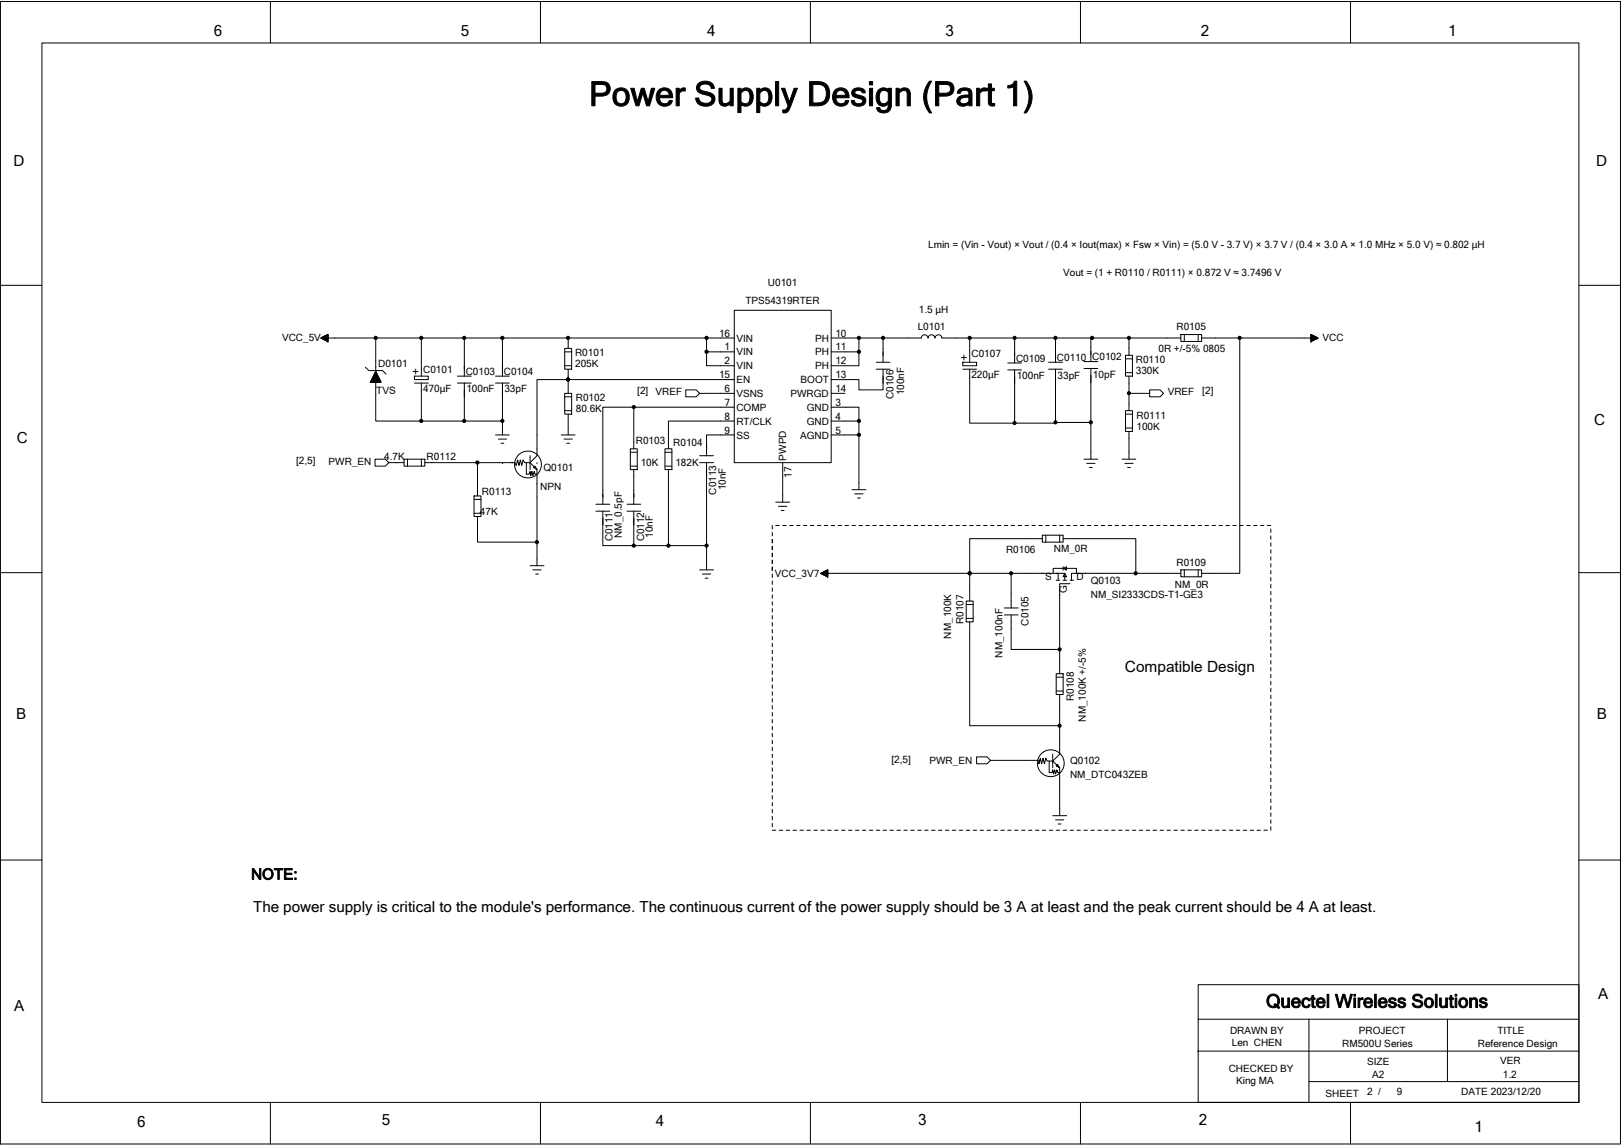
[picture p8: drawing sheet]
<svg xmlns="http://www.w3.org/2000/svg" width="297mm" height="210mm" viewBox="0 0 297 210" stroke-linecap="round" stroke-linejoin="round" font-family="sans-serif">
<g fill="none" stroke="#000" stroke-width=".18">
<path d="M.1 .3h296.8v209.3h-296.8zM7.7 7.9h281.6v194.1h-281.6zM49.5 .3v7.6M99 .3v7.6M148.5 .3v7.6M198 .3v7.6M247.5 .3v7.6M.1 52.3h7.6M134.6 56.9h17.7v27.9h-17.7zM289.3 52.3h7.6M58.8 62h1.3M58.8 61.9v.1"/>
<path d="M58.9 61.9h1.2M58.9 61.9v.1h1.2M59 61.8v.2M59.1 61.8v.3M59.1 62.1h1M59.2 61.7v.4M59.2 61.7h.9M59.2 61.7v.5h.9M59.3 61.7h.8M59.3 61.7v.5h.8M59.4 61.7h.7M59.4 61.6v.6"/>
<path d="M59.5 61.6v.7M59.6 61.6v.7h.5M59.6 61.6h.5M59.6 61.5v.8M59.7 61.5v.9h.4M59.7 61.4v1l.4 .1M59.8 61.4h.3M59.8 61.4v1M59.9 61.4v1.1M60 61.3v1.2M60.1 61.3v1.3M60.1 61.8h-1.1l-.1 .2"/>
<path d="M60.1 61.8h-1l-.1 .3h1.1M60.1 61.6h-.6v.7h.6M60.1 61.5h-.4v.9M60.1 61.4h-.2v1.1M60.1 61.3h-.1v1.2h.1M60.1 62.6h.1M60.1 61.3h.1M66.9 67.3l.7 .6h2.5l.6 .6M67.9 70h1.9M67.9 69.8v.3M68 69.8h1.7M68.1 69.6h1.5"/>
<path d="M68.1 69.5v.6M68.2 69.4h1.3M68.2 69.2h1.2M68.3 69.1v1M68.3 69.1h1M68.4 68.9h.9M68.5 68.7v1.4M68.5 68.7h.7M68.6 68.5h.5M68.6 68.4v1.7M68.7 68.3h.3M68.8 68.2h.1"/>
<path d="M68.8 68v2.1M68.9 61.9h-10.1l1.3 .7v-1.3l-1.3 .6M68.9 68l.9 2.1h-2zM68.9 70.1v7.1h16.2M69 68.3v1.8M69.2 68.7v1.4M69.3 69v1.1M69.5 69.4v.7M69.7 69.7v.4M75.9 68.9h2.6v.7h-2.6zM75.9 70.2h2.6M77.2 61.9h-8.3v6.1"/>
<path d="M77.2 61.9h7.9M77.2 61.9v7M77.2 70.2v7M83.8 68.9h2.6M83.8 70.2h2.6M85.1 77.2h7M85.1 70.2v7M90.8 79.7h2.5M90.8 68.9h2.5M90.8 70.2h2.5M92.1 61.9h-7v7M92.1 70.2v9.5"/>
<path d="M102.8 79.7h2.6M103.5 63.8h1.3v3.8h-1.3zM103.5 72.1h1.3v3.8h-1.3zM103.5 64.5h1.3M103.5 67h1.3M103.5 75.2h1.3M103.5 72.7h1.3M104.1 61.9h-12v7M104.1 67.6v4.5M104.1 75.9v3.8M129.5 64.5v2.5h5.1M129.5 61.9v2.6h5.1"/>
<path d="M129.5 61.9h-25.4v1.9M134.6 72.1h-6.4l-.6 .6h-1.9v-1.3h1.9l.6 .7M134.6 79.7h-5.1v3.8M134.6 77.2h-12.1v5M134.6 69.6h-36.2v13.9l-1.3 1.3M134.6 61.9h-5.1M134.6 74.6h-18.5M152.3 74.6h5.1v2.6M152.3 77.2h5.1v2.5h-5.1M152.3 61.9h5.1M152.3 72.1h2.6M157.4 61.9h11.4"/>
<path d="M157.4 64.5v2.5h-5.1M157.4 61.9v2.6h-5.1M157.4 79.7v10M160.6 66.4h2.5M160.6 67.6h2.5M161.8 61.9v4.5M161.8 67.6v3.8h-4.4v-1.8h-5.1M168.8 61.9h.1M168.8 61.9a.6 .6 0 0 1 .6-.6 .6 .6 0 0 1 .6 .7M170.1 61.9a.6 .6 0 0 1 .6-.6 .6 .6 0 0 1 .6 .7M171.4 61.9a.6 .6 0 0 1 .6-.6 .6 .6 0 0 1 .6 .7M172.6 61.9h13.3"/>
<path d="M176.4 66.4h2.6v.6h-2.6zM176.4 67.6h2.6M177.7 67.6v9.9h8.2M177.7 61.9v4.5M184.7 66.5h2.5M184.7 67.8h2.5M192.1 66.4h2.6M192.1 67.6h2.6M193.4 61.9h6.7h-.2v4.4M193.4 61.9v4.5M193.4 77.4h6.5M193.4 61.9h-7.5v4.6"/>
<path d="M193.4 67.6v9.9h-7.5v-9.7M198.6 66.3h2.6M198.6 67.5h2.6M199.9 67.5v16.6M200.1 61.9h16.3M206.2 65.1h1.3v3.8h-1.3zM206.2 75.2h1.3v3.9h-1.3zM206.2 68.3h1.3M206.2 65.7h1.3M206.2 78.4h1.3M206.2 75.9h1.3M206.9 72.1h3.8v-.7h1.9l.6 .7-.6 .6h-1.9v-.6"/>
<path d="M206.9 68.9v6.3M206.9 61.9v3.2M206.9 79.1v5M216.4 61.3h3.8v1.3h-3.8zM217 61.3v1.3M219.6 61.3v1.3M220.2 61.9h21.3l-1.3-.6v1.3l1.3-.7M227.2 61.9v43.2h-7M240.2 62.6h.1M240.2 61.3h.1M240.2 62.5h.1M240.2 62.3h.5"/>
<path d="M240.2 62.2h.8M240.2 61.7h.9v.4h-.9M240.2 62.1h1.1M240.2 61.9h1.3M240.2 61.8h1.2M240.2 61.8h1.1M240.2 61.7h.9v.4M240.2 61.7h.8v.5M240.2 61.6h.7v.6M240.2 61.6h.5M240.2 61.5h.4M240.2 61.4h.3"/>
<path d="M240.2 61.4h.2v1.1M240.3 61.3v1.2M240.4 61.4v1.1M240.4 61.4v1M240.5 61.4v1M240.5 62.4l-.3 .1M240.6 61.5v.9M240.7 61.5l-.1 .9h-.4M240.7 61.6v.7M240.8 61.6v.7M240.8 61.6v.7h-.6M240.9 61.7v.5h-.7"/>
<path d="M241 61.7v.5M241.2 61.8v.3M241.3 61.8v.2M241.3 61.8v.2h-1.1M241.4 61.9v.1M241.4 61.9l-1.2 .1M241.5 61.9h.1M74 84.1h3.8v1.3h-3.8zM74 84.8h-2.8l-.6 .6h-1.9v-1.3h1.9l.6 .7M74.7 84.1v1.3M77.2 84.1v1.3M86.9 90.9h1.2v3.7h-1.2z"/>
<path d="M86.9 91.5h1.2M86.9 94h1.2M87.5 84.8h-9.7M87.5 94.6v4.7h10.9M90.8 82.2h.1M91.3 80.5h1.5M91.8 81.2h.5M92.1 84.8h.1M93.8 84.8h.5l.3 .5 .2-1 .3 1 .3-1 .2 1 .3-1 .2 .5h1M94 84.8h-6.5v6.1M96.5 84.8v2.1h.5l.1-.5 .2 .7 .2-.7 .1 .7M97.1 84.8h.1"/>
<path d="M97.1 83.5v2.5M97.1 84.8l1.3 1.2v17.7M98 85.4l.4 .6-.6-.3zM98.4 84.8h.1M98.4 82.2h.1M98.4 86.9h-.4l-.1-.5-.3 .7M103.4 80.5h1.5M103.9 81.2h.5M109.2 92.4h2.5M109.2 93.7h2.5M110.5 93.7v6.3h5.6M114.9 92.4h2.5"/>
<path d="M114.9 93.7h2.5M115.5 82.2h1.3v3.8h-1.3zM115.5 85.4h1.3M115.5 82.9h1.3M116.1 100h13.4M116.1 82.2v-7.6h-5.6v17.8M116.1 86v6.4M116.1 93.7v6.3M121.9 82.2h1.2v3.8h-1.2zM121.9 85.4h1.2M121.9 82.9h1.2M122.5 86v14"/>
<path d="M128.2 83.5h2.5M128.2 84.8h2.5M129.5 84.8v19.6M141.5 96.3v.6M141.5 97.6v.6M141.5 98.8v.7M142.2 92h2.5M142.2 96.3h.6M142.7 92.8h1.5M143.2 93.5h.5M143.4 96.3h.7M143.4 84.8v7.2"/>
<path d="M144.7 96.3h.6M146 96.3h.6M147.2 96.3h.7M148.5 96.3h.6M149.8 96.3h.6M151 96.3h.7M152.3 96.3h.6M153.6 96.3h.6M154.9 96.3h.6M156.1 89.7h2.6M156.1 96.3h.7M156.6 90.5h1.6"/>
<path d="M157.1 91.2h.5M157.4 96.3h.6M158.7 96.3h.6M159.9 96.3h.7M161.2 96.3h.6M162.5 96.3h.6M163.7 96.3h.7M165 96.3h.6M166.3 96.3h.6M167.5 96.3h.7M168.8 96.3h.6M170.1 96.3h.6"/>
<path d="M171.3 96.3h.7M172.6 96.3h.6M173.9 96.3h.6M175.2 96.3h.6M176.4 96.3h.7M177.7 96.3h.6M179 96.3h.6M180.2 96.3h.7M181.5 96.3h.6M182.8 96.3h.6M184 96.3h.7M185.3 96.3h.6"/>
<path d="M186.6 96.3h.6M187.8 96.3h.7M189.1 96.3h.6M190.4 96.3h.6M191 98.7h-13.3v6.4M191 98.1h3.8v1.2h-3.8zM191.6 98.1v1.2M191.6 96.3h.7M192.9 96.3h.6M194.2 98.1v1.2M194.2 96.3h.6M194.8 98.7h13.3v6.4"/>
<path d="M195.4 96.3h.7M196.7 96.3h.7M198 96.3h.6M198.6 84.1h2.6M199.1 84.9h1.6M199.3 96.3h.6M199.6 85.7h.5M200.5 96.3h.7M201.8 96.3h.6M203.1 96.3h.6M204.3 96.3h.7M205.6 84.1h2.5"/>
<path d="M205.6 96.3h.6M206.1 84.9h1.5M206.6 85.7h.5M206.9 96.3h.6M208.1 96.3h.7M209.4 96.3h.6M210.7 96.3h.6M211.9 96.3h.7M213.2 96.3h.6M214.5 96.3h.6M215.7 96.3h.7M217 96.3h.7"/>
<path d="M218.3 96.3h.6M219.6 96.3h.6M220.8 96.3h.7M222.1 96.3h.6M223.4 96.3h.6M224.6 96.3h.7M225.9 96.3h.6M227.2 96.3h.6M228.4 96.3h.7M229.7 96.3h.7M231 96.3h.6M232.2 96.3h.7"/>
<path d="M232.9 96.9v.7M232.9 98.2v.6M232.9 99.5v.6M.1 104.9h7.6M97.1 103.7h2.6M97.6 104.4h1.6M98.1 105.2h.6M128.2 104.4h2.5M128.7 105.2h1.5M129.2 105.9h.5M141.5 100.1v.6M141.5 101.4v.6"/>
<path d="M141.5 102.6v.7M141.5 103.9v.6M141.5 105.2v.6M141.5 106.4v.7M141.5 107.7v.7M141.5 109v.6M141.5 110.3v.6M141.5 111.5v.7M141.5 112.8v.6M141.5 114.1v.6M141.5 115.3v.7M141.5 116.6v.6"/>
<path d="M141.5 117.9v.6M141.5 119.1v.7M150.4 105.1h1.3M150.4 105v.1M150.5 105h1.2M150.5 105v.1M150.5 105v.1h1.2M150.6 105h1.1M150.6 105v.2M150.6 104.9v.3h1.1M150.7 104.9h1M150.7 104.9v.3h1"/>
<path d="M150.8 104.9v.4h.9M150.9 104.8v.5M150.9 105.3h.8M151 104.8v.5M151 104.7v.7h.7M151.1 104.7v.7M151.2 104.7h.5M151.2 104.6v.9M151.3 104.6v.9M151.4 104.5v1.1M151.5 104.5v1.1h.2M151.5 104.5h.2"/>
<path d="M151.5 104.5v1.1M151.6 104.5l-.1 1.1h.2M151.6 104.5h.1M151.7 104.4v1.3M151.7 105.7h.1M151.7 104.6h-.3v.9h.3M151.7 104.6h-.4v.9h.4M151.7 104.7h-.6v.7M151.7 104.8h-.7v.6M151.7 104.9h-.9l-.1 .3M151.7 104.4h.1M177.1 110.1h1.2v3.8h-1.2z"/>
<path d="M177.1 113.3h1.2M177.1 110.8h1.2M177.7 105.1h-27.3l1.3 .6v-1.3l-1.3 .7M177.7 105.1h.1M177.7 113.9v19.1h16.5M184 111.4h2.6M184 112.7h2.6M185.3 105.1h-7.6v5M185.3 105.1v6.3M190.9 105.1h3v1.2M191 105.1h-5.7M193 105.1v-1h4.2v1"/>
<path d="M193.5 106.3h.7M193.6 105.1h1.5v1.2M194.2 109v10h-8.9v-6.3M194.2 119v4.4M194.8 104.1l.6-.3v.7zM194.8 103.8v.7M194.8 106.3h.6M195.1 105.1l.3 .6h-.6zM196.1 107h-1.9v2.1M196.1 106.3h.6M198.8 105.1h17.6M198.9 105.1h-2.6v1.2"/>
<path d="M216.4 104.4h3.8v1.3h-3.8zM217 104.4v1.3M219.6 104.4v1.3M232.9 100.7v.7M232.9 102v.6M232.9 103.3v.6M232.9 104.5v.7M232.9 105.8v.6M232.9 107.1v.6M232.9 108.4v.6M232.9 109.6v.7M232.9 110.9v.6"/>
<path d="M232.9 112.2v.6M232.9 113.4v.7M232.9 114.7v.6M232.9 116v.6M232.9 117.2v.7M232.9 118.5v.6M232.9 119.8v.6M289.3 104.9h7.6M141.5 120.4v.6M141.5 121.7v.6M141.5 122.9v.7M141.5 124.2v.6"/>
<path d="M141.5 125.5v.6M141.5 126.7v.7M141.5 128v.7M141.5 129.3v.6M141.5 130.6v.6M141.5 131.8v.7M141.5 133.1v.6M141.5 134.4v.6M141.5 135.6v.7M141.5 136.9v.6M141.5 138.2v.6M141.5 139.4v.7"/>
<path d="M181.5 139.3l-.6-.6h-1.9v1.3h1.9l.6-.7h8.9v.7l.2-1.1 .3 1.1 .2-1.1 .3 1.1 .2-1.1 .3 .5h1M192.3 139.4v2.2h.5l.1-.5 .2 .7 .2-.7 .1 .7M192.9 139.4l1.3 1.3v8.8M192.9 139.4h.1M192.9 138.2v2.5M193.5 123.4h1.3v3.9h-1.3zM193.5 124.1h1.3M193.5 126.6h1.3M194.2 127.3v10.9l-1.3 1.2M232.9 121v.7M232.9 122.3v.6M232.9 123.6v.6"/>
<path d="M232.9 124.8v.7M232.9 126.1v.6M232.9 127.4v.6M232.9 128.7v.6M232.9 129.9v.7M232.9 131.2v.6M232.9 132.5v.6M232.9 133.7v.7M232.9 135v.6M232.9 136.3v.6M232.9 137.5v.7M232.9 138.8v.6"/>
<path d="M.1 157.6h7.6M141.5 140.7v.6M141.5 142v.6M141.5 143.2v.7M141.5 144.5v.6M141.5 145.8v.6M141.5 147v.7M141.5 148.3v.6M141.5 149.6v.6M141.5 150.9v.6M141.5 152.1h.7M142.8 152.1h.6"/>
<path d="M144.1 152.1h.6M145.3 152.1h.7M146.6 152.1h.6M147.9 152.1h.6M149.1 152.1h.7M150.4 152.1h.6M151.7 152.1h.6M152.9 152.1h.7M154.2 152.1h.7M155.5 152.1h.6M156.8 152.1h.6M158 152.1h.7"/>
<path d="M159.3 152.1h.6M160.6 152.1h.6M161.8 152.1h.7M163.1 152.1h.6M164.4 152.1h.6M165.6 152.1h.7M166.9 152.1h.6M168.2 152.1h.6M169.4 152.1h.7M170.7 152.1h.6M172 152.1h.6M173.2 152.1h.7"/>
<path d="M174.5 152.1h.7M175.8 152.1h.6M177.1 152.1h.6M178.3 152.1h.7M179.6 152.1h.6M180.9 152.1h.6M182.1 152.1h.7M183.4 152.1h.6M184.7 152.1h.6M185.9 152.1h.7M187.2 152.1h.6M188.5 152.1h.6"/>
<path d="M189.7 152.1h.7M191 152.1h.6M192.3 152.1h.6M192.9 149.5h2.5M193.4 150.2h1.5M193.5 152.1h.7M193.8 140.1l.4 .6-.7-.4zM193.9 151h.5M194.2 142.5h.1M194.2 141.6h-.4l-.1-.5-.3 .7M194.8 152.1h.6M196.1 152.1h.6"/>
<path d="M197.4 152.1h.6M198.6 152.1h.7M199.9 152.1h.6M201.2 152.1h.6M202.4 152.1h.7M203.7 152.1h.6M205 152.1h.6M206.2 152.1h.7M207.5 152.1h.6M208.8 152.1h.6M210 152.1h.7M211.3 152.1h.6"/>
<path d="M212.6 152.1h.6M213.8 152.1h.7M215.1 152.1h.6M216.4 152.1h.6M217.7 152.1h.6M218.9 152.1h.7M220.2 152.1h.6M221.5 152.1h.6M222.7 152.1h.7M224 152.1h.6M225.3 152.1h.6M226.5 152.1h.7"/>
<path d="M227.8 152.1h.6M229.1 152.1h.6M230.4 152.1h.6M231.6 152.1h.6M232.9 140.1v.6M232.9 141.3v.7M232.9 142.6v.6M232.9 143.9v.6M232.9 145.1v.7M232.9 146.4v.6M232.9 147.7v.6M232.9 148.9v.7"/>
<path d="M232.9 150.2v.7M232.9 151.5v.6M289.3 157.6h7.6M219.4 192.6h69.9M219.6 180.4h69.7v21.6h-69.7zM219.6 186.8h69.7M239.9 198.2h49.4M239.9 186.8v15.2M265.2 186.8v11.4M49.5 202v7.6M99 202v7.6M148.5 202v7.6"/>
<path d="M198 202v7.6M247.5 202v7.6"/>
<circle cx="96.7" cy="85.1" r="2.46"/>
<circle cx="192.5" cy="139.8" r="2.46"/>
</g>
<g fill="#000" stroke="#000" stroke-width=".18">
<circle cx="68.8" cy="61.9" r=".29"/>
<circle cx="77.2" cy="61.9" r=".3"/>
<circle cx="77.2" cy="77.1" r=".3"/>
<circle cx="85.1" cy="61.9" r=".3"/>
<circle cx="85.1" cy="77.1" r=".3"/>
<circle cx="92.1" cy="77.1" r=".3"/>
<circle cx="92.1" cy="61.9" r=".3"/>
<circle cx="104.1" cy="61.9" r=".3"/>
<circle cx="104.1" cy="69.5" r=".3"/>
<circle cx="116.1" cy="74.6" r=".3"/>
<circle cx="129.5" cy="64.5" r=".3"/>
<circle cx="129.5" cy="61.9" r=".3"/>
<circle cx="157.4" cy="61.9" r=".3"/>
<circle cx="157.4" cy="64.5" r=".3"/>
<circle cx="157.4" cy="79.7" r=".3"/>
<circle cx="157.4" cy="77.1" r=".3"/>
<circle cx="161.8" cy="61.9" r=".3"/>
<circle cx="177.7" cy="61.9" r=".3"/>
<circle cx="185.9" cy="61.9" r=".29"/>
<circle cx="185.9" cy="77.5" r=".29"/>
<circle cx="193.4" cy="77.4" r=".29"/>
<circle cx="193.4" cy="61.9" r=".29"/>
<circle cx="199.9" cy="77.4" r=".29"/>
<circle cx="200.1" cy="61.9" r=".29"/>
<circle cx="206.9" cy="61.9" r=".29"/>
<circle cx="206.9" cy="72" r=".29"/>
<circle cx="227.2" cy="61.9" r=".3"/>
<circle cx="87.5" cy="84.7" r=".3"/>
<circle cx="98.4" cy="99.3" r=".3"/>
<circle cx="116.1" cy="100" r=".3"/>
<circle cx="122.5" cy="100" r=".3"/>
<circle cx="129.5" cy="100" r=".3"/>
<circle cx="177.7" cy="105" r=".3"/>
<circle cx="185.3" cy="105" r=".29"/>
<circle cx="194.2" cy="119" r=".29"/>
<circle cx="208.1" cy="105" r=".3"/>
<circle cx="194.2" cy="133" r=".29"/>
</g>
<text font-size="6.2" x="107.9" y="19.4">Power Supply Design (Part 1)</text>
<text font-size="3.4" x="232" y="184.6">Quectel Wireless Solutions</text>
<g font-size="2.8">
<text x="39.2" y="6.6">6</text>
<text x="84.5" y="6.6">5</text>
<text x="129.6" y="6.6">4</text>
<text x="173.2" y="6.6">3</text>
<text x="220.1" y="6.6">2</text>
<text x="265.4" y="6.6">1</text>
<text x="2.5" y="30.5">D</text>
<text x="292.5" y="30.3">D</text>
<text x="292.1" y="77.8">C</text>
<text x="3.1" y="81.1">C</text>
<text x="206.1" y="123.2">Compatible Design</text>
<text x="3" y="131.8">B</text>
<text x="292.6" y="131.8">B</text>
<text x="46" y="161.1">NOTE:</text>
<text x="46.4" y="167.1">The power supply is critical to the module's performance. The continuous current of the power supply should be 3 A at least and the peak current should be 4 A at least.</text>
<text x="2.6" y="185.3">A</text>
<text x="292.9" y="183.1">A</text>
<text x="25.2" y="206.6">6</text>
<text x="70" y="206.1">5</text>
<text x="120.2" y="206.3">4</text>
<text x="168.3" y="206.1">3</text>
<text x="219.7" y="206.1">2</text>
<text x="270.2" y="207.3">1</text>
</g>
<g font-size="2.2">
<text x="77" y="68.7" transform="rotate(-90 77 68.7)">+</text>
<text x="177.4" y="66.2" transform="rotate(-90 177.4 66.2)">+</text>
</g>
<g font-size="1.9">
<text x="200.3" y="69.2">10pF</text>
<text x="68.9" y="72.2">TVS</text>
<text x="70.4" y="84.3">4.7K</text>
<text x="87.9" y="94.3">47K</text>
</g>
<g font-size="1.8">
<text x="170.1" y="45.4">Lmin = (Vin - Vout) × Vout / (0.4 × Iout(max) × Fsw × Vin) = (5.0 V - 3.7 V) × 3.7 V / (0.4 × 3.0 A × 1.0 MHz × 5.0 V) ≈ 0.802 μH</text>
<text x="140.7" y="52.4">U0101</text>
<text x="194.8" y="50.5">Vout = (1 + R0110 / R0111) × 0.872 V ≈ 3.7496 V</text>
<text x="136.6" y="55.6">TPS54319RTER</text>
<text x="168.4" y="57.4">1.5 μH</text>
<text x="51.7" y="62.4">VCC_5V</text>
<text x="105.4" y="65.3">R0101</text>
<text x="131.8" y="61.7">16</text>
<text x="132.8" y="64.2">1</text>
<text x="134.9" y="65.1">VIN</text>
<text x="134.9" y="62.6">VIN</text>
<text x="149.4" y="62.6">PH</text>
<text x="149.4" y="65.1">PH</text>
<text x="153.1" y="61.7">10</text>
<text x="153.1" y="64.2">11</text>
<text x="168.2" y="60.5">L0101</text>
<text x="178" y="65.5">C0107</text>
<text x="212.3" y="64.5">0R +/-5% 0805</text>
<text x="215.6" y="60.4">R0105</text>
<text x="242.4" y="62.5">VCC</text>
<text x="69.3" y="67.2">D0101</text>
<text x="77.5" y="71.9">470μF</text>
<text x="77.6" y="68.3">C0101</text>
<text x="85.3" y="68.7">C0103</text>
<text x="85.5" y="71.9">100nF</text>
<text x="92.3" y="68.7">C0104</text>
<text x="92.4" y="71.9">33pF</text>
<text x="105.4" y="67.3">205K</text>
<text x="131.8" y="69.3">15</text>
<text x="132.8" y="66.8">2</text>
<text x="132.8" y="71.8">6</text>
<text x="134.9" y="70.2">EN</text>
<text x="134.9" y="67.7">VIN</text>
<text x="146.7" y="70.2">BOOT</text>
<text x="149.4" y="67.7">PH</text>
<text x="153.1" y="71.8">14</text>
<text x="153.1" y="69.3">13</text>
<text x="153.1" y="66.8">12</text>
<text x="178" y="69.3">220μF</text>
<text x="186.2" y="66.3">C0109</text>
<text x="186.3" y="69.5">100nF</text>
<text x="193.7" y="66.1">C0110 C0102</text>
<text x="193.8" y="69.4">33pF</text>
<text x="208.1" y="66.6">R0110</text>
<text x="208.1" y="68.6">330K</text>
<text x="105.5" y="73.4">R0102</text>
<text x="105.5" y="75.4">80.6K</text>
<text x="116.8" y="72.2">[2]</text>
<text x="120.1" y="72.5">VREF</text>
<text x="132.8" y="74.4">7</text>
<text x="132.8" y="76.9">8</text>
<text x="134.9" y="72.7">VSNS</text>
<text x="134.9" y="75.3">COMP</text>
<text x="134.9" y="77.8">RT/CLK</text>
<text x="144.9" y="72.7">PWRGD</text>
<text x="147.8" y="75.3">GND</text>
<text x="147.8" y="77.8">GND</text>
<text x="153.1" y="74.4">3</text>
<text x="153.1" y="76.9">4</text>
<text x="163.7" y="73.1" transform="rotate(-90 163.7 73.1)">C0106</text>
<text x="165.7" y="72.5" transform="rotate(-90 165.7 72.5)">100nF</text>
<text x="208.3" y="76.7">R0111</text>
<text x="214" y="72.5">VREF</text>
<text x="220.3" y="72.2">[2]</text>
<text x="116.5" y="81.3">R0103</text>
<text x="123.4" y="81.8">R0104</text>
<text x="132.8" y="79.4">9</text>
<text x="134.9" y="80.3">SS</text>
<text x="146.6" y="80.3">AGND</text>
<text x="153.1" y="79.4">5</text>
<text x="208.3" y="78.7">100K</text>
<text x="54.2" y="85.1">[2,5]</text>
<text x="60.2" y="85.3">PWR_EN</text>
<text x="78.2" y="84.3">R0112</text>
<text x="99" y="89.9">NPN</text>
<text x="99.6" y="86.2">Q0101</text>
<text x="117.4" y="85.5">10K</text>
<text x="123.8" y="85.5">182K</text>
<text x="133" y="89.9" transform="rotate(-90 133 89.9)">10nF</text>
<text x="144.1" y="84.4" transform="rotate(-90 144.1 84.4)">PWPD</text>
<text x="145" y="87.6" transform="rotate(-90 145 87.6)">17</text>
<text x="88.3" y="90.7">R0113</text>
<text x="131.3" y="90.6" transform="rotate(-90 131.3 90.6)">C0113</text>
<text x="112.2" y="99.2" transform="rotate(-90 112.2 99.2)">C0111</text>
<text x="114" y="98.6" transform="rotate(-90 114 98.6)">NM_0.5pF</text>
<text x="118" y="99.2" transform="rotate(-90 118 99.2)">C0112</text>
<text x="119.6" y="98.6" transform="rotate(-90 119.6 98.6)">10nF</text>
<text x="184.4" y="101.4">R0106</text>
<text x="193.1" y="101.2">NM_0R</text>
<text x="142" y="105.8">VCC_3V7</text>
<text x="191.5" y="106.3">S</text>
<text x="197.3" y="106.3">D</text>
<text x="199.9" y="107">Q0103</text>
<text x="215.3" y="107.8">NM_0R</text>
<text x="215.6" y="103.8">R0109</text>
<text x="195.5" y="108.7" transform="rotate(-90 195.5 108.7)">G</text>
<text x="199.9" y="109.6">NM_SI2333CDS-T1-GE3</text>
<text x="174.3" y="117" transform="rotate(-90 174.3 117)">NM_100K</text>
<text x="176.5" y="114.4" transform="rotate(-90 176.5 114.4)">R0107</text>
<text x="188.5" y="114.6" transform="rotate(-90 188.5 114.6)">C0105</text>
<text x="183.7" y="120.5" transform="rotate(-90 183.7 120.5)">NM_100nF</text>
<text x="196.8" y="128.5" transform="rotate(-90 196.8 128.5)">R0108</text>
<text x="198.9" y="132.2" transform="rotate(-90 198.9 132.2)">NM_100K +/-5%</text>
<text x="163.3" y="139.9">[2,5]</text>
<text x="170.3" y="140">PWR_EN</text>
<text x="196.1" y="140">Q0102</text>
<text x="196.1" y="142.5">NM_DTC043ZEB</text>
<text x="225.4" y="189.5">DRAWN BY</text>
<text x="225.7" y="191.7">Len CHEN</text>
<text x="246" y="191.9">RM500U Series</text>
<text x="249" y="189.5">PROJECT</text>
<text x="270.8" y="191.9">Reference Design</text>
<text x="274.4" y="189.5">TITLE</text>
<text x="225.1" y="196.4">CHECKED BY</text>
<text x="250.5" y="195.1">SIZE</text>
<text x="251.4" y="197.6">A2</text>
<text x="274.9" y="194.9">VER</text>
<text x="275.4" y="197.6">1.2</text>
<text x="226.5" y="198.6">King MA</text>
<text x="242.9" y="201">SHEET</text>
<text x="250.5" y="200.7">2 /</text>
<text x="256" y="200.7">9</text>
<text x="267.8" y="200.7">DATE 2023/12/20</text>
</g>
</svg>
